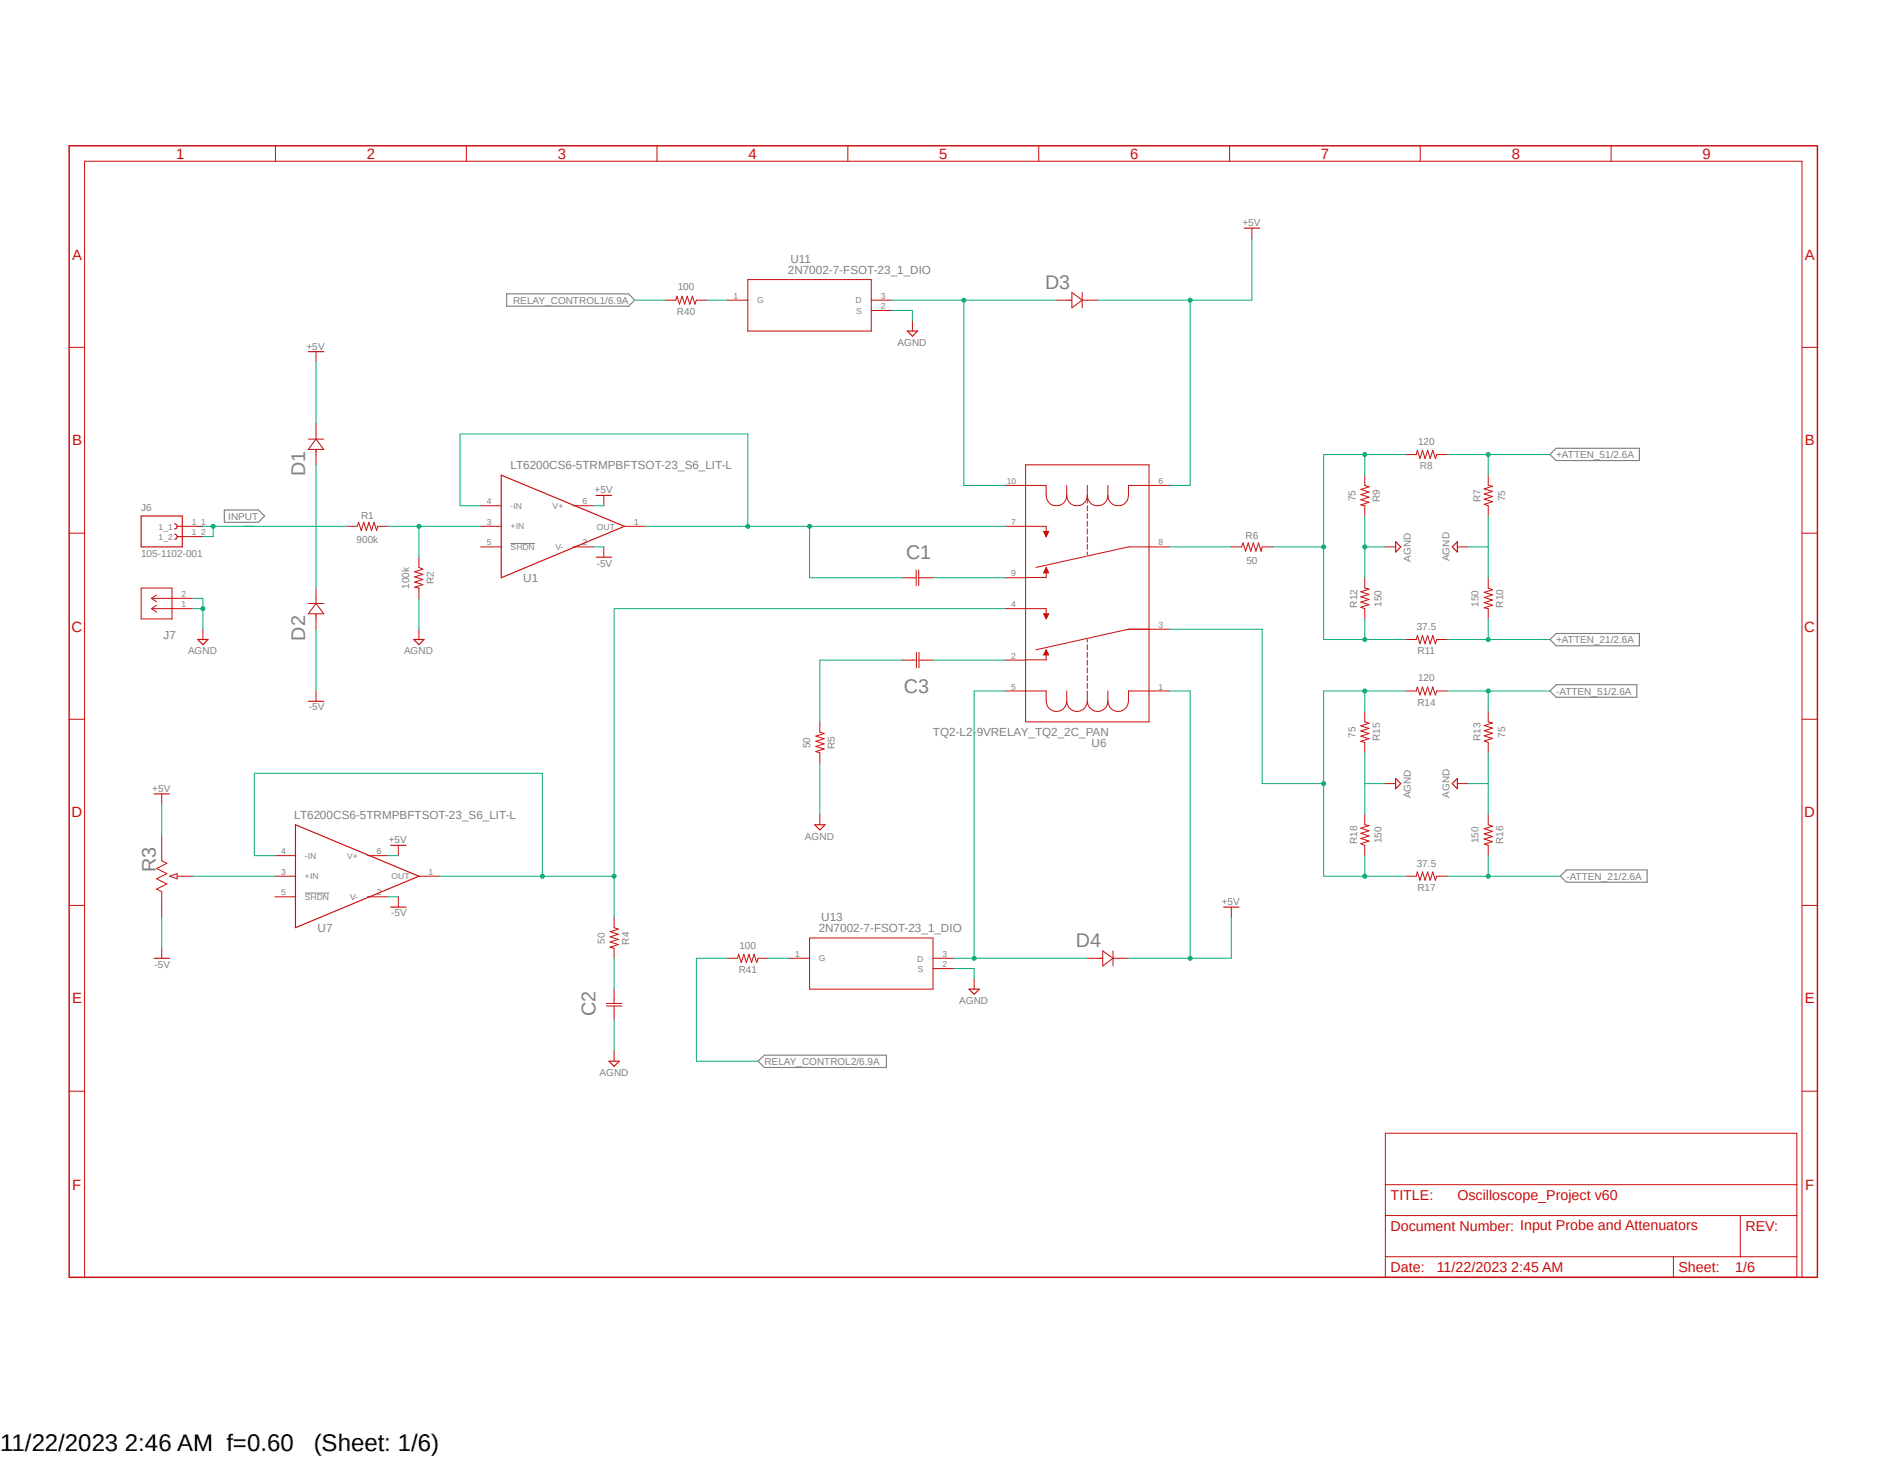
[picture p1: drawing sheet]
<svg xmlns="http://www.w3.org/2000/svg" width="279mm" height="216mm" viewBox="0 0 279 216" stroke-linecap="round" stroke-linejoin="round" font-family="sans-serif">
<path d="M9.9 21.4l259.6 168.1M269.5 21.4l-259.6 168.1" fill="none" stroke="#fff" stroke-width=".15"/>
<path d="M75.6 80.5h3.6M45.2 132.2h3.6" fill="none" stroke="#808080" stroke-width=".15"/>
<path d="M75.1 43.5h18l.9 .9-.9 .9h-18zM33.2 75.5h5.1l.9 .9-.9 .9h-5.1zM230.5 66.4h12.4v1.8h-12.4l-.9-.9zM229.6 94.7l.9-.9h12.4v1.8h-12.4zM230.5 101.4h12v1.9h-12l-.9-1zM231.1 129.8l1-1h11.9v1.8h-11.9zM112.3 157.1l.9-.8h18.1v1.8h-18.1z" fill="none" stroke="#808080" stroke-width=".17"/>
<path d="M61.3 94.7h1.5l-.7 .8zM88.3 82.5h2.3M45.7 103.8h2.3" fill="none" stroke="#c90d0c" stroke-width=".17"/>
<g fill="none" stroke="#c90d0c" stroke-width=".15">
<path d="M45.7 65h2.3M46.8 62.7v2.3M46.8 66.5v2.3M46.8 65l1.2 1.5h-2.3zM51.4 77.9h1.5l.2-.6 .4 1.3 .4-1.3 .4 1.3 .4-1.3 .3 1.3 .4-1.3 .4 1.3 .2-.7h1.5M148.9 71.9h6.1v1.5a1.52 1.52 0 0 0 1.5 1.5 1.52 1.52 0 0 0 1.5-1.5M148.9 77.9h6.1v1.6M151.9 68.8h18.3v38.1h-18.3zM158 73.4a1.52 1.52 0 0 0 1.6 1.5 1.52 1.52 0 0 0 1.5-1.5M158 71.9v1.5M161.1 73.4a1.52 1.52 0 0 0 1.5 1.5 1.52 1.52 0 0 0 1.5-1.5M161.1 71.9v1.5"/>
<path d="M161.1 73.7v.8M161.1 74.9v.7M161.1 76v.8M161.1 77.2v.7M161.1 78.3v.8M161.1 79.5v.8M164.1 71.9v1.5M173.3 71.9h-6.1v1.5a1.52 1.52 0 0 1-1.5 1.5 1.52 1.52 0 0 1-1.6-1.5M45.7 89.4h2.3M46.8 87.1v2.3M46.8 90.9v2.3M46.8 89.4l1.2 1.5h-2.3z"/>
<path d="M62.1 82.5v1.5l.6 .3-1.3 .4 1.3 .3-1.3 .4 1.3 .4-1.3 .4 1.3 .4-1.3 .4 .7 .1v1.5M62.1 93.2v1.5M89.5 81v1.5M133.6 85.6h2.1M135.7 84.4v2.3M136.1 85.6h2.1M136.1 84.4v2.3M148.9 85.6h3M148.9 90.1h6.1v1.6M148.9 97.7h3M151.9 97.7h3.1M151.9 85.5h3.1"/>
<path d="M155 84v1.6M155 96.2v1.5M161.1 80.6v.8M161.1 81.7v.4M161.1 94.7v.4M161.1 95.5v.7M161.1 96.6v.8M161.1 97.7v.8M161.1 98.9v.8M173.3 93.2h-6.1l-13.7 3M173.3 81h-6.1l-13.7 3M46.8 102.3v1.5"/>
<path d="M148.9 102.3h6.1v1.5a1.52 1.52 0 0 0 1.5 1.6 1.52 1.52 0 0 0 1.5-1.6M158 103.8a1.52 1.52 0 0 0 1.6 1.6 1.52 1.52 0 0 0 1.5-1.6M158 102.3v1.5M161.1 103.8a1.52 1.52 0 0 0 1.5 1.6 1.52 1.52 0 0 0 1.5-1.6M161.1 100v.8M161.1 101.2v.7M161.1 102.3v1.5M164.1 102.3v1.5M173.3 102.3h-6.1v1.5a1.52 1.52 0 0 1-1.5 1.6 1.52 1.52 0 0 1-1.6-1.6"/>
</g>
<path d="M155 96.2l.4 .8h-.8z" fill-rule="evenodd" fill="#c90d0c"/>
<path d="M155 96.2l.4 .8h-.8z" fill="none" stroke="#c90d0c" stroke-width=".15"/>
<path d="M154.6 90.9h.8l-.4 .8z" fill-rule="evenodd" fill="#c90d0c"/>
<path d="M154.6 90.9h.8l-.4 .8z" fill="none" stroke="#c90d0c" stroke-width=".15"/>
<path d="M155 84l.4 .8h-.8z" fill-rule="evenodd" fill="#c90d0c"/>
<path d="M155 84l.4 .8h-.8z" fill="none" stroke="#c90d0c" stroke-width=".15"/>
<path d="M154.6 78.7h.8l-.4 .8z" fill-rule="evenodd" fill="#c90d0c"/>
<g fill="none" stroke="#c90d0c" stroke-width=".15">
<path d="M40.8 21.6v2.3M69.1 21.6v2.3M97.3 21.6v2.3M125.6 21.6v2.3M153.9 21.6v2.3M182.2 21.6v2.3M185.5 33.8v1.5M210.4 21.6v2.3M238.7 21.6v2.3M10.2 51.4h2.3M46.8 52.1v1.5M98.6 44.4h1.5l.2-.5 .4 1.1 .3-1.1 .4 1.1 .4-1.1 .4 1.1 .4-1.1 .4 1.1 .2-.6h1.5"/>
<path d="M107.7 44.4h3.1M110.8 41.4h18.3v7.6h-18.3zM129.1 44.4h3M129.1 46h3M135.2 47.5v1.5M156.5 44.4h2.3M158.8 43.3l1.5 1.1-1.5 1.2zM160.3 44.4h2.3M160.3 43.3v2.3M267 51.4h2.2M10.2 79h2.3M27 77.9h3.1"/>
<path d="M27 79.5h3.1M71.2 77.9h3.1M71.2 74.9h3.1M84.9 74.9h3M89.5 73.4v1.5M92.5 77.9h3M154.6 78.7h.8l-.4 .8zM202.2 70.4v1.5l.6 .2-1.2 .4 1.2 .4-1.2 .3 1.2 .4-1.2 .4 1.2 .4-1.2 .4 .6 .1v1.5M208.3 67.3h1.5l.2-.6 .4 1.2 .3-1.2 .4 1.2 .4-1.2 .4 1.2 .4-1.2 .3 1.2 .3-.6h1.5M220.5 70.4v1.5l.6 .1-1.2 .4 1.2 .4-1.2 .4 1.2 .3-1.2 .4 1.2 .4-1.2 .4 .6 .2v1.5M267 79h2.2M20.9 87.1h4.6v4.6h-4.6z"/>
<path d="M22.4 90.1h6.1M22.4 88.6h6.1M22.4 90.1l.8 .5M22.4 88.6l.8 .5M23.2 89.6l-.8 .5M23.2 88.1l-.8 .5M30.1 93.2v1.5M71.2 81h3.1M84.9 81h3M133.6 97.7h2.2M135.8 96.6v2.3M136.1 97.7h2.1"/>
<path d="M136.1 96.6v2.3M182.4 81h1.5l.2-.6 .4 1.2 .4-1.2 .4 1.2 .4-1.2 .4 1.2 .3-1.2 .4 1.2 .2-.6h1.5M202.2 85.6v1.5l.6 .1-1.2 .4 1.2 .4-1.2 .4 1.2 .4-1.2 .4 1.2 .3-1.2 .4 .6 .2v1.6M205.2 81h1.6M208.3 94.7h1.5l.2-.6 .4 1.2 .3-1.2 .4 1.2 .4-1.2 .4 1.2 .4-1.2 .3 1.2 .3-.6h1.5M215.9 81h1.5M220.5 85.6v1.5l.6 .2-1.2 .4 1.2 .4-1.2 .4 1.2 .4-1.2 .3 1.2 .4-1.2 .4 .6 .1v1.6M10.2 106.5h2.3M24 117.6v1.5M121.5 106.9v1.5l.6 .2-1.2 .4 1.2 .4-1.2 .4 1.2 .4-1.2 .3 1.2 .4-1.2 .4 .6 .2v1.5M202.2 105.4v1.5l.6 .2-1.2 .4 1.2 .4-1.2 .3 1.2 .4-1.2 .4 1.2 .4-1.2 .4 .6 .1v1.6M205.2 116h1.6"/>
<path d="M208.3 102.3h1.5l.2-.6 .4 1.2 .3-1.2 .4 1.2 .4-1.2 .4 1.2 .4-1.2 .3 1.2 .3-.6h1.5M215.9 116h1.5M220.5 105.4v1.5l.6 .2-1.2 .3 1.2 .4-1.2 .4 1.2 .4-1.2 .4 1.2 .3-1.2 .4 .6 .2v1.6M267 106.5h2.2M10.2 134.1h2.3M24 123.7v3.8l.7 .3-1.5 .8 1.5 .8-1.5 .7 1.5 .8-1.5 .8 .8 .3v3.8M25.1 129.8l1.1-.4v.7zM26.2 129.8h2.3M40.7 129.8h3.1M40.7 132.8h3.1M40.7 126.7h3.1M54.4 132.8h3.1"/>
<path d="M54.4 126.7h3.1M59 125.2v1.5M59 132.8v1.5M62.1 129.8h3M91 135.8v1.6l.6 .2-1.2 .4 1.2 .3-1.2 .4 1.2 .4-1.2 .4 1.2 .4-1.2 .4 .6 .1v1.5M119.9 138.9h18.3v7.6h-18.3zM121.5 120.6v1.5M182.4 134.3v1.5M202.2 120.6v1.5l.6 .2-1.2 .3 1.2 .4-1.2 .4 1.2 .4-1.2 .4 1.2 .3-1.2 .4 .6 .3v1.5M208.3 129.8h1.5l.2-.7 .4 1.2 .3-1.2 .4 1.2 .4-1.2 .4 1.2 .4-1.2 .3 1.2 .3-.5h1.5M220.5 120.6v1.5l.6 .2-1.2 .4 1.2 .4-1.2 .4 1.2 .4-1.2 .3 1.2 .4-1.2 .4 .6 .2v1.5M267 134.1h2.2"/>
<path d="M24 140.4v1.5M89.8 149h2.3M89.8 148.6h2.3M91 146.5v2.1M91 149v2M91 155.6v1.5M107.7 141.9h1.6l.1-.6 .4 1.2 .4-1.2 .4 1.2 .4-1.2 .3 1.2 .4-1.2 .4 1.2 .2-.6h1.5M116.9 141.9h3M138.2 141.9h3.1M138.2 143.4h3.1M144.3 144.9v1.6M161.1 141.9h2.3"/>
<path d="M163.4 140.8l1.5 1.1-1.5 1.1zM164.9 141.9h2.3M164.9 140.8v2.2M10.2 161.6h2.3M205.2 167.8h61v21.3h-61zM205.2 175.4h61M267 161.6h2.2M12.5 189.1v-165.2h254.5v165.2M205.2 180h61M205.2 186.1h61M247.9 186.1v3M257.8 180v6.1"/>
</g>
<g fill="none" stroke="#c90d0c" stroke-width=".17">
<path d="M184.3 33.8h2.3M45.7 52.1h2.3M134.4 49h1.5l-.7 .8zM20.9 76.4h6.1v4.6h-6.1zM25.9 77.6a.39 .39 0 0 1 .3 .2 .39 .39 0 0 1-.1 .5h-.2M25.9 79.1a.39 .39 0 0 1 .3 .3 .39 .39 0 0 1-.1 .4h-.2M26.2 77.9h.8M26.2 79.5h.8M74.3 70.4l18.2 7.5-18.2 7.7zM88.3 73.4h2.3M29.3 94.7h1.5l-.7 .8zM206.8 80.2l.7 .8-.7 .7z"/>
<path d="M215.1 81l.8-.8v1.5zM22.8 117.6h2.3M206.8 115.3l.7 .7-.7 .8zM215.9 115.3v1.5l-.8-.8zM43.8 122.1l18.3 7.7-18.3 7.6zM57.9 134.3h2.3M57.9 125.2h2.3M120.7 122.1h1.5l-.7 .8zM181.3 134.3h2.3M22.8 141.9h2.3M90.2 157.1h1.5l-.7 .8zM143.6 146.5h1.5l-.8 .7z"/>
</g>
<path d="M10.2 21.6h259v167.5h-259z" fill="none" stroke="#c90d0c" stroke-width=".21"/>
<path d="M57.5 77.9h13.7M62.1 77.9v4.6" fill="none" stroke="#0dab76" stroke-width=".15"/>
<circle cx="62.1" cy="77.9" r=".3" fill="#0dab76"/>
<g fill="none" stroke="#0dab76" stroke-width=".15">
<path d="M132.1 46h3.1v1.5M36.2 77.9h15.2M46.8 68.8v18.3M68.2 64.3h42.6v13.6M95.5 77.9h53.4M119.9 77.9v7.7h13.7M62.1 88.6v4.6M138.2 85.6h10.7M141.3 143.4h3v1.5"/>
<circle cx="62.1" cy="77.9" r=".3"/>
</g>
<circle cx="119.9" cy="77.9" r=".3" fill="#0dab76"/>
<circle cx="119.9" cy="77.9" r=".3" fill="none" stroke="#0dab76" stroke-width=".15"/>
<circle cx="110.8" cy="77.9" r=".3" fill="#0dab76"/>
<g fill="none" stroke="#0dab76" stroke-width=".15">
<path d="M68.2 64.3v10.6h3M148.9 90.1h-57.9v45.7M40.7 126.7h-3v-12.2h42.6v15.3M65.1 129.8h25.9"/>
<circle cx="110.8" cy="77.9" r=".3"/>
</g>
<circle cx="91" cy="129.8" r=".3" fill="#0dab76"/>
<circle cx="91" cy="129.8" r=".3" fill="none" stroke="#0dab76" stroke-width=".15"/>
<circle cx="80.3" cy="129.8" r=".3" fill="#0dab76"/>
<g fill="none" stroke="#0dab76" stroke-width=".15">
<path d="M202.2 76.4v9.2M220.5 76.4v9.2M202.2 81h3M217.4 81h3.1M121.5 113v7.6M28.5 129.8h12.2M91 151v4.6"/>
<circle cx="80.3" cy="129.8" r=".3"/>
</g>
<circle cx="202.2" cy="81" r=".3" fill="#0dab76"/>
<g fill="none" stroke="#0dab76" stroke-width=".15">
<path d="M28.5 90.1h1.6M28.5 88.6h1.6v4.6M202.2 116h3M202.2 111.5v9.1M217.4 116h3.1M220.5 111.5v9.1"/>
<circle cx="202.2" cy="81" r=".3"/>
</g>
<circle cx="30.1" cy="90.1" r=".3" fill="#0dab76"/>
<g fill="none" stroke="#0dab76" stroke-width=".15">
<path d="M202.2 67.3v3.1M208.3 67.3h-12.2v27.4h12.2M133.6 97.7h-12.1v9.2M138.2 97.7h10.7M188.5 81h7.6M202.2 91.7v3M91 141.9v4.6"/>
<circle cx="30.1" cy="90.1" r=".3"/>
</g>
<circle cx="202.2" cy="67.3" r=".3" fill="#0dab76"/>
<circle cx="202.2" cy="67.3" r=".3" fill="none" stroke="#0dab76" stroke-width=".15"/>
<circle cx="196.1" cy="81" r=".3" fill="#0dab76"/>
<circle cx="196.1" cy="81" r=".3" fill="none" stroke="#0dab76" stroke-width=".15"/>
<circle cx="202.2" cy="94.7" r=".3" fill="#0dab76"/>
<g fill="none" stroke="#0dab76" stroke-width=".15">
<path d="M214.4 67.3h15.2M220.5 67.3v3.1M173.3 81h9.1"/>
<circle cx="202.2" cy="94.7" r=".3"/>
</g>
<circle cx="220.5" cy="67.3" r=".3" fill="#0dab76"/>
<g fill="none" stroke="#0dab76" stroke-width=".15">
<path d="M214.4 94.7h15.2M220.5 91.7v3"/>
<circle cx="220.5" cy="67.3" r=".3"/>
</g>
<circle cx="220.5" cy="94.7" r=".3" fill="#0dab76"/>
<g fill="none" stroke="#0dab76" stroke-width=".15">
<path d="M202.2 102.3v3.1M208.3 102.3h-12.2v13.7h-9.1"/>
<circle cx="220.5" cy="94.7" r=".3"/>
</g>
<circle cx="202.2" cy="102.3" r=".3" fill="#0dab76"/>
<g fill="none" stroke="#0dab76" stroke-width=".15">
<path d="M196.1 116v13.8h12.2M202.2 126.7v3.1"/>
<circle cx="202.2" cy="102.3" r=".3"/>
</g>
<circle cx="202.2" cy="129.8" r=".3" fill="#0dab76"/>
<circle cx="202.2" cy="129.8" r=".3" fill="none" stroke="#0dab76" stroke-width=".15"/>
<circle cx="196.1" cy="116" r=".3" fill="#0dab76"/>
<g fill="none" stroke="#0dab76" stroke-width=".15">
<path d="M173.3 93.2h13.7v22.8M214.4 102.3h15.2M220.5 102.3v3.1"/>
<circle cx="196.1" cy="116" r=".3"/>
</g>
<circle cx="220.5" cy="102.3" r=".3" fill="#0dab76"/>
<g fill="none" stroke="#0dab76" stroke-width=".15">
<path d="M214.4 129.8h16.7M220.5 126.7v3.1"/>
<circle cx="220.5" cy="102.3" r=".3"/>
</g>
<circle cx="220.5" cy="129.8" r=".3" fill="#0dab76"/>
<g fill="none" stroke="#0dab76" stroke-width=".15">
<path d="M185.5 35.3v9.1h-22.9M46.8 53.6v9.1M176.3 44.4v27.5h-3M87.9 74.9h1.6M46.8 93.2v9.1M87.9 81h1.6M24 135.8v4.6M57.5 132.8h1.5M57.5 126.7h1.5"/>
<circle cx="220.5" cy="129.8" r=".3"/>
</g>
<circle cx="176.3" cy="44.5" r=".3" fill="#0dab76"/>
<g fill="none" stroke="#0dab76" stroke-width=".15">
<path d="M173.3 102.3h3v39.6M182.4 135.8v6.1h-15.2"/>
<circle cx="176.3" cy="44.5" r=".3"/>
</g>
<circle cx="176.3" cy="141.9" r=".3" fill="#0dab76"/>
<g fill="none" stroke="#0dab76" stroke-width=".15">
<path d="M132.1 44.4h24.4M142.8 44.4v27.5h6.1M24 119.1v4.6"/>
<circle cx="176.3" cy="141.9" r=".3"/>
</g>
<circle cx="142.8" cy="44.4" r=".3" fill="#0dab76"/>
<g fill="none" stroke="#0dab76" stroke-width=".15">
<path d="M94 44.4h4.6M104.7 44.4h3M148.9 102.3h-4.6v39.6M141.3 141.9h19.8"/>
<circle cx="142.8" cy="44.4" r=".3"/>
</g>
<circle cx="144.3" cy="141.9" r=".3" fill="#0dab76"/>
<g fill="none" stroke="#0dab76" stroke-width=".15">
<path d="M30.1 77.9h7.6M31.6 77.9v1.6h-1.5M107.7 141.9h-4.5v15.2h9.1M113.8 141.9h3.1"/>
<circle cx="144.3" cy="141.9" r=".3"/>
</g>
<circle cx="31.6" cy="77.9" r=".3" fill="#0dab76"/>
<circle cx="31.6" cy="77.9" r=".3" fill="none" stroke="#0dab76" stroke-width=".15"/>
<g font-size="3.6">
<text x="0" y="214.9">11/22/2023 2:46 AM f=0.60</text>
<text x="46.5" y="214.9">(Sheet: 1/6)</text>
</g>
<g font-size="2.9" fill="#808080">
<text x="154.8" y="42.8">D3</text>
<text x="45.2" y="70.5" transform="rotate(-90 45.2 70.5)">D1</text>
<text x="134.2" y="82.8">C1</text>
<text x="45.2" y="94.9" transform="rotate(-90 45.2 94.9)">D2</text>
<text x="133.9" y="102.6">C3</text>
<text x="23.1" y="129.1" transform="rotate(-90 23.1 129.1)">R3</text>
<text x="159.4" y="140.3">D4</text>
<text x="88.2" y="150.5" transform="rotate(-90 88.2 150.5)">C2</text>
</g>
<g font-size="2.2" fill="#c90d0c">
<text x="26.1" y="23.5">1</text>
<text x="54.4" y="23.5">2</text>
<text x="82.6" y="23.5">3</text>
<text x="110.9" y="23.5">4</text>
<text x="139.2" y="23.5">5</text>
<text x="167.4" y="23.5">6</text>
<text x="195.7" y="23.5">7</text>
<text x="223.9" y="23.5">8</text>
<text x="252.2" y="23.5">9</text>
<text x="10.7" y="38.4">A</text>
<text x="267.4" y="38.4">A</text>
<text x="10.7" y="66">B</text>
<text x="267.4" y="66">B</text>
<text x="10.6" y="93.5">C</text>
<text x="267.3" y="93.5">C</text>
<text x="10.6" y="121">D</text>
<text x="267.3" y="121">D</text>
<text x="10.7" y="148.6">E</text>
<text x="267.4" y="148.6">E</text>
<text x="10.7" y="176.2">F</text>
<text x="267.4" y="176.2">F</text>
</g>
<g font-size="2.1" fill="#c90d0c">
<text x="206" y="177.7">TITLE:</text>
<text x="215.9" y="177.7">Oscilloscope_Project v60</text>
<text x="206" y="182.3">Document Number: Input Probe and Attenuators</text>
<text x="258.6" y="182.3">REV:</text>
<text x="206" y="188.4">Date:</text>
<text x="212.9" y="188.4">11/22/2023 2:45 AM</text>
<text x="248.7" y="188.4">Sheet:</text>
<text x="257" y="188.4">1/6</text>
</g>
<g font-size="1.7" fill="#808080">
<text x="116.7" y="40.5">2N7002-7-FSOT-23_1_DIO</text>
<text x="117.1" y="39">U11</text>
<text x="75.6" y="69.4">LT6200CS6-5TRMPBFTSOT-23_S6_LIT-L</text>
<text x="77.5" y="86.2">U1</text>
<text x="24.2" y="94.6">J7</text>
<text x="138.2" y="109">TQ2-L2-9VRELAY_TQ2_2C_PAN</text>
<text x="161.7" y="110.6">U6</text>
<text x="43.6" y="121.2">LT6200CS6-5TRMPBFTSOT-23_S6_LIT-L</text>
<text x="47" y="138">U7</text>
<text x="121.3" y="138">2N7002-7-FSOT-23_1_DIO</text>
<text x="121.7" y="136.4">U13</text>
</g>
<g font-size="1.5" fill="#808080">
<text x="184.1" y="33.5">+5V</text>
<text x="76" y="45">RELAY_CONTROL1/6.9A</text>
<text x="100.3" y="46.7">R40</text>
<text x="100.4" y="43">100</text>
<text x="45.4" y="51.8">+5V</text>
<text x="133" y="51.2">AGND</text>
<text x="210.1" y="65.9">120</text>
<text x="210.4" y="69.5">R8</text>
<text x="230.5" y="67.8">+ATTEN_51/2.6A</text>
<text x="20.9" y="75.7">J6</text>
<text x="33.8" y="77">INPUT</text>
<text x="53.5" y="76.8">R1</text>
<text x="88.1" y="73.1">+5V</text>
<text x="200.8" y="74.3" transform="rotate(-90 200.8 74.3)">75</text>
<text x="204.4" y="74.4" transform="rotate(-90 204.4 74.4)">R9</text>
<text x="219.3" y="74.3" transform="rotate(-90 219.3 74.3)">R7</text>
<text x="223" y="74.2" transform="rotate(-90 223 74.2)">75</text>
<text x="20.9" y="82.5">105-1102-001</text>
<text x="52.8" y="80.4">900k</text>
<text x="88.4" y="83.9">-5V</text>
<text x="184.5" y="79.8">R6</text>
<text x="184.7" y="83.5">50</text>
<text x="209" y="83.2" transform="rotate(-90 209 83.2)">AGND</text>
<text x="214.8" y="83.1" transform="rotate(-90 214.8 83.1)">AGND</text>
<text x="60.6" y="87.2" transform="rotate(-90 60.6 87.2)">100k</text>
<text x="64.3" y="86.5" transform="rotate(-90 64.3 86.5)">R2</text>
<text x="201" y="90" transform="rotate(-90 201 90)">R12</text>
<text x="204.7" y="89.8" transform="rotate(-90 204.7 89.8)">150</text>
<text x="219" y="89.8" transform="rotate(-90 219 89.8)">150</text>
<text x="222.7" y="90" transform="rotate(-90 222.7 90)">R10</text>
<text x="209.9" y="93.3">37.5</text>
<text x="230.5" y="95.3">+ATTEN_21/2.6A</text>
<text x="27.9" y="96.9">AGND</text>
<text x="59.9" y="96.9">AGND</text>
<text x="210" y="96.9">R11</text>
<text x="210.1" y="100.9">120</text>
<text x="45.8" y="105.2">-5V</text>
<text x="210" y="104.5">R14</text>
<text x="230.5" y="102.9">-ATTEN_51/2.6A</text>
<text x="120" y="110.8" transform="rotate(-90 120 110.8)">50</text>
<text x="123.7" y="110.9" transform="rotate(-90 123.7 110.9)">R5</text>
<text x="200.8" y="109.3" transform="rotate(-90 200.8 109.3)">75</text>
<text x="204.4" y="109.8" transform="rotate(-90 204.4 109.8)">R15</text>
<text x="219.3" y="109.8" transform="rotate(-90 219.3 109.8)">R13</text>
<text x="223" y="109.2" transform="rotate(-90 223 109.2)">75</text>
<text x="22.6" y="117.3">+5V</text>
<text x="209" y="118.2" transform="rotate(-90 209 118.2)">AGND</text>
<text x="214.8" y="118.1" transform="rotate(-90 214.8 118.1)">AGND</text>
<text x="57.6" y="124.9">+5V</text>
<text x="119.3" y="124.3">AGND</text>
<text x="201" y="125" transform="rotate(-90 201 125)">R18</text>
<text x="204.7" y="124.9" transform="rotate(-90 204.7 124.9)">150</text>
<text x="219" y="124.9" transform="rotate(-90 219 124.9)">150</text>
<text x="222.7" y="125" transform="rotate(-90 222.7 125)">R16</text>
<text x="209.9" y="128.3">37.5</text>
<text x="210" y="132">R17</text>
<text x="232.1" y="130.3">-ATTEN_21/2.6A</text>
<text x="58" y="135.7">-5V</text>
<text x="181" y="134">+5V</text>
<text x="22.9" y="143.3">-5V</text>
<text x="89.6" y="139.7" transform="rotate(-90 89.6 139.7)">50</text>
<text x="93.2" y="139.9" transform="rotate(-90 93.2 139.9)">R4</text>
<text x="109.6" y="140.5">100</text>
<text x="109.4" y="144.1">R41</text>
<text x="142.1" y="148.7">AGND</text>
<text x="88.8" y="159.3">AGND</text>
<text x="113.2" y="157.7">RELAY_CONTROL2/6.9A</text>
</g>
<g font-size="1.3" fill="#808080">
<text x="108.7" y="44.2">1</text>
<text x="112.2" y="44.9">G</text>
<text x="126.7" y="44.9">D</text>
<text x="126.8" y="46.4">S</text>
<text x="130.5" y="45.8">2</text>
<text x="130.5" y="44.2">3</text>
<text x="149.1" y="71.7">10</text>
<text x="171.6" y="71.7">6</text>
<text x="28.4" y="77.7">1_1</text>
<text x="72.1" y="77.7">3</text>
<text x="72.1" y="74.7">4</text>
<text x="75.6" y="75.4">-IN</text>
<text x="81.9" y="75.4">V+</text>
<text x="86.3" y="74.7">6</text>
<text x="93.9" y="77.7">1</text>
<text x="149.8" y="77.7">7</text>
<text x="23.5" y="78.4">1_1</text>
<text x="23.5" y="80">1_2</text>
<text x="28.4" y="79.2">1_2</text>
<text x="72.1" y="80.8">5</text>
<text x="75.6" y="78.4">+IN</text>
<text x="75.6" y="81.4">SHDN</text>
<text x="82.3" y="81.5">V-</text>
<text x="86.3" y="80.8">2</text>
<text x="88.4" y="78.4">OUT</text>
<text x="171.6" y="80.8">8</text>
<text x="26.9" y="89.9">1</text>
<text x="26.9" y="88.4">2</text>
<text x="149.8" y="89.9">4</text>
<text x="149.8" y="85.3">9</text>
<text x="171.6" y="93">3</text>
<text x="149.8" y="97.5">2</text>
<text x="149.8" y="102.1">5</text>
<text x="171.6" y="102.1">1</text>
<text x="41.7" y="129.5">3</text>
<text x="41.7" y="126.5">4</text>
<text x="45.2" y="130.2">+IN</text>
<text x="45.2" y="127.2">-IN</text>
<text x="51.4" y="127.2">V+</text>
<text x="55.8" y="126.5">6</text>
<text x="58" y="130.2">OUT</text>
<text x="63.5" y="129.5">1</text>
<text x="41.7" y="132.6">5</text>
<text x="45.2" y="133.2">SHDN</text>
<text x="51.9" y="133.3">V-</text>
<text x="55.8" y="132.6">2</text>
<text x="117.8" y="141.7">1</text>
<text x="121.3" y="142.4">G</text>
<text x="135.9" y="142.4">D</text>
<text x="136" y="143.9">S</text>
<text x="139.6" y="143.2">2</text>
<text x="139.6" y="141.7">3</text>
</g>
</svg>
